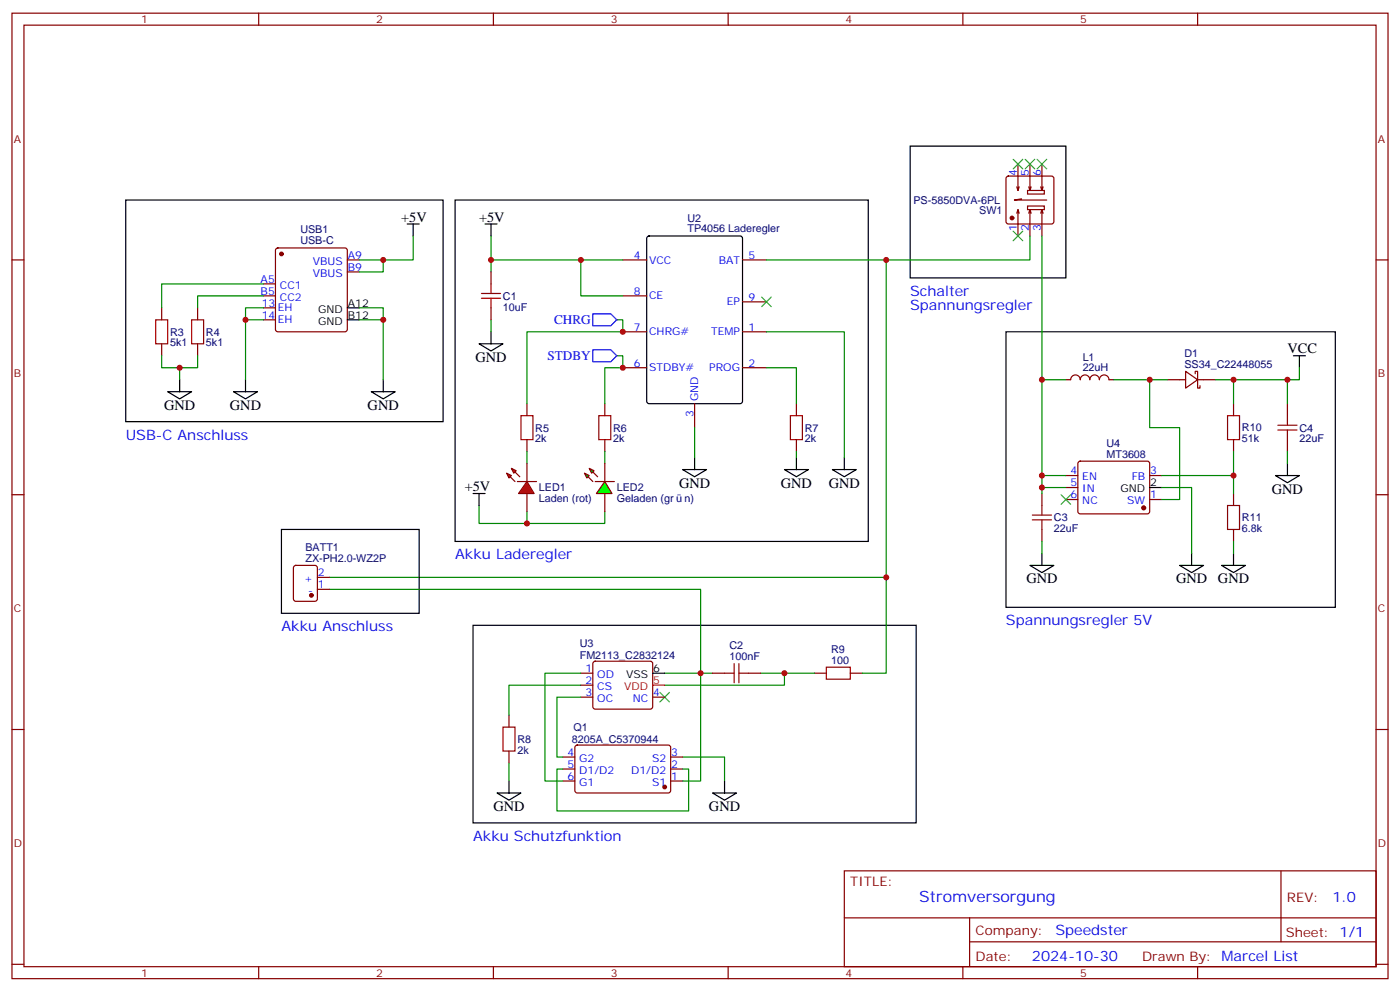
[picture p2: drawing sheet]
<svg xmlns="http://www.w3.org/2000/svg" width="412mm" height="292mm" viewBox="0 0 412 292" stroke-linecap="round" stroke-linejoin="round" font-family="sans-serif">
<g fill="none" stroke="#870000" stroke-width=".35">
<path d="M3.5 3.9h405.4v284.3h-405.4zM7.1 7.4h398.2v277.3h-398.2zM76.2 3.9v3.5M145.3 3.9v3.5M214.5 3.9v3.5M283.6 3.9v3.5M352.8 3.9v3.5M296.6 52.1l.4-.2h12.7l.5 .2 .2 .5v12.7l-.2 .5-.5 .2h-12.7l-.5-.3-.2-.4v-12.7zM299.5 55l.4 1.1M299.9 48.3v7.8l.3-1.1M300.9 58.6l-2.1 .3h9.5M302.7 56.1h4.9v1.1h-4.9z"/>
<path d="M303 55l.4 1.1M303.4 48.3v7.8l.3-1.1M306.6 55l.3 1.1M306.9 48.3v7.8l.4-1.1M3.5 76.6h3.6M81.4 73.2l.4-.2h19.8l.5 .2 .2 .5v23.3l-.2 .5-.5 .2h-19.8l-.5-.2-.2-.5v-23.3zM102.3 76.6h3.5M183.4 76.6h7.1M218.7 76.6h7.1M299.9 61.7l-.4 1.1M300.2 62.8l-.3-1.1v7.8M302.7 60.7h4.9v1h-4.9z"/>
<path d="M303.4 61.7l-.4 1.1M303.7 62.8l-.3-1.1v7.8M306.9 61.7l-.3 1.1M307.3 62.8l-.4-1.1v7.8M405.3 76.6h3.6M47.6 90.7v3.5M58.2 90.7v3.5M77.6 87.1h3.5M77.6 83.6h3.5M77.6 90.7h3.5M77.6 94.2h3.5M102.3 80.1h3.5"/>
<path d="M144.6 80.1v3.5M144.6 90.7v3.5M183.4 97.7h7.1M183.4 87.1h7.1M218.7 97.7h7.1M218.7 88.9h7.1M47.6 101.2v3.6M58.2 101.2v3.6M155.2 118.9v3.5M178.2 118.9v3.5M183.4 108.3h7.1M204.6 118.9v7"/>
<path d="M218.7 108.3h7.1M234.6 118.9v3.5M155.2 129.5v3.5M178.2 129.5v3.5M234.6 129.5v3.5M3.5 145.7h3.6M405.3 145.7h3.6M239.9 198.3h3.5M250.5 198.3h3.5M3.5 214.8h3.6M149.9 210.6v3.5M405.3 214.8h3.6"/>
<path d="M149.9 221.2v3.5M248.7 256.5h156.6v28.2h-156.6zM377.3 256.5v20.9M248.7 270.3h156.5M285.6 277.4h119.6M285.6 270.3v14.1M3.5 284h3.6M76.2 284.7v3.5M145.3 284.7v3.5M214.5 284.7v3.5M283.6 284.7v3.5M352.8 284.7v3.5"/>
<path d="M405.3 284h3.6"/>
</g>
<g fill="none" stroke="#000" stroke-width=".35">
<path d="M37 58.9h93.5v65.3h-93.5zM134.1 58.9h121.7v100.6h-121.7zM268.1 43h45.9v38.8h-45.9zM119.9 66h3.6M121.7 66v3.5M142.9 66h3.5M144.6 66v3.5M190.7 69.7l.5-.2h26.8l.7 .4v48.3l-.4 .6-27.1 .1-.6-.5-.1-48.2zM102.3 94.2h3.5M102.3 90.7h3.5M144.6 97.7v3.5M49.4 115.4h7l-3.5 2.1z"/>
<path d="M52.9 111.8v3.6M68.8 115.4h7l-3.5 2.1zM72.3 111.8v3.6M109.4 115.4h7l-3.5 2.1zM112.9 111.8v3.6M141.1 101.2h7.1l-3.6 2.2zM201.1 138.3h7l-3.5 2.1zM204.6 134.8v3.5M231.1 138.3h7l-3.5 2.1zM234.6 134.8v3.5M245.2 138.3h7l-3.5 2.1zM248.7 134.8v3.5"/>
<path d="M82.9 155.9h40.6v24.7h-40.6zM139.3 145.3h3.6M141.1 145.3v3.6M139.3 184.2h130.6v58.2h-130.6zM146.4 233.5h7.1l-3.6 2.2zM149.9 230v3.5M209.9 233.5h7.1l-3.6 2.2zM213.4 230v3.5"/>
</g>
<path d="M45.9 94.2h3.5v7h-3.5zM56.4 94.2h3.6v7h-3.6zM141.8 87.8h5.7M141.8 86.4h5.7M144.6 83.6v2.8M144.6 87.8v2.9M153.5 122.4h3.5v7.1h-3.5zM176.4 122.4h3.5v7.1h-3.5zM232.8 122.4h3.6v7.1h-3.6zM243.4 196.5h7.1v3.5h-7.1zM148.2 214.1h3.5v7.1h-3.5z" fill="none" stroke="#a10000" stroke-width=".35"/>
<g fill="none" stroke="#008700" stroke-width=".35">
<path d="M112.9 76.6v3.5h-7.1M121.7 69.5v7.1h-15.9M144.6 69.5v10.6M144.6 76.6h38.8M171.1 76.6v10.5h12.3M261.1 76.6v93.4h-164.1M303.4 69.5v7.1h-77.6M72.3 94.2h5.3M77.6 83.6h-30v7.1M77.6 87.1h-19.4v3.6M77.6 90.7h-5.3v21.1M105.8 90.7h7.1v21.1"/>
<path d="M105.8 94.2h7.1M144.6 94.2v3.5M181.7 94.2h1.7v3.5h-28.2v21.2M225.8 97.7h22.9v37.1M47.6 104.8v3.5h10.6v-3.5M52.9 108.3v3.5M181.7 104.8h1.7v3.5h-5.2v10.6M225.8 108.3h8.8v10.6M155.2 133v3.5M178.2 133v3.5M204.6 125.9v8.9M234.6 133v1.8"/>
<path d="M141.1 148.9v5.3h14.1M155.2 150.6v3.6h23v-3.6M195.8 198.3h14.1M224 198.3h7.1M239.9 198.3h-8.8v3.5h-35.3M171.1 201.8h-21.2v8.8M149.9 224.7v5.3M201.1 223h12.3v7"/>
</g>
<g fill="#870000" stroke="#870000" stroke-width=".35">
<circle cx="82.9" cy="74.8" r=".53"/>
<circle cx="298.1" cy="64.2" r=".53"/>
</g>
<path d="M298.4 46.9l2.9 2.8M301.3 46.9l-2.9 2.8M302 46.9l2.8 2.8M304.8 46.9l-2.8 2.8M305.5 46.9l2.8 2.8M308.3 46.9l-2.8 2.8M298.4 68.1l2.9 2.8M301.3 68.1l-2.9 2.8M224.4 87.5l2.8 2.8M227.2 87.5l-2.8 2.8M194.4 203.9l2.8 2.8M197.2 203.9l-2.8 2.8" fill="none" stroke="#3c3" stroke-width=".35"/>
<path d="M174.6 92.4h5.3l1.8 1.8-1.8 1.8h-5.3zM174.6 103h5.3l1.8 1.8-1.8 1.7h-5.3z" fill="none" stroke="#00f" stroke-width=".35"/>
<g fill="#f00" stroke="#870000" stroke-width=".35">
<path d="M155.2 141.8l2.1 3.5h-4.5z"/>
<path d="M152.4 141.8h5.6z"/>
</g>
<g fill="#870000" stroke="#870000" stroke-width=".35">
<path d="M150.3 140.4l1.4 1.4z"/>
<path d="M151.7 139l1.4 1.4z"/>
</g>
<g fill="#f00" stroke="#870000" stroke-width=".35">
<path d="M149.2 139.3l1.4 .8-.7 .7z"/>
<path d="M150.6 137.9l1.4 .7-.7 .7z"/>
</g>
<path d="M155.2 136.5v5.3M155.2 145.3v5.3" fill="none" stroke="#870000" stroke-width=".35"/>
<path d="M178.2 141.8l2.1 3.5h-4.6z" fill="#0f0" stroke="#870000" stroke-width=".35"/>
<path d="M175.3 141.8h5.7z" fill="#f00" stroke="#870000" stroke-width=".35"/>
<g fill="#870000" stroke="#870000" stroke-width=".35">
<path d="M173.2 140.4l1.4 1.4z"/>
<path d="M174.6 139l1.4 1.4z"/>
</g>
<g fill="#0f0" stroke="#870000" stroke-width=".35">
<path d="M172.2 139.3l1.4 .8-.7 .7z"/>
<path d="M173.6 137.9l1.4 .7-.7 .7z"/>
</g>
<g fill="none" stroke="#870000" stroke-width=".35">
<path d="M314 111.8h1.4M315.4 111.8a1.41 1.41 0 0 1 1.4-1.4 1.41 1.41 0 0 1 1.4 1.4M318.2 111.8a1.41 1.41 0 0 1 1.4-1.4 1.41 1.41 0 0 1 1.4 1.4M321 111.8a1.41 1.41 0 0 1 1.4-1.4 1.41 1.41 0 0 1 1.4 1.4M323.8 111.8a1.41 1.41 0 0 1 1.5-1.4 1.41 1.41 0 0 1 1.4 1.4h1.4M344 111.8h5.2M349.2 109.4l3.6 2.4-3.6 2.5zM352.1 110.1v-.7h.7v4.9h.7v-.7M352.8 111.8h5.3M363.4 118.9v3.5M379.2 118.9v3.5M178.2 136.5v5.3"/>
<path d="M317.7 136l.5-.2h19.8l.5 .2 .2 .5-.1 14.4-.6 .4h-20.1l-.4-.7v-14.1zM363.4 129.5v3.5M379.2 129.5v3.5M178.2 145.3v5.3M306.9 145.3v3.6M306.9 155.9v3.6M314 147.1h3.5M314 140.1h3.5M314 143.6h3.5M338.7 147.1h3.5M338.7 140.1h3.5M363.4 145.3v3.6"/>
<path d="M363.4 155.9v3.6M86.7 166.7l.4-.2h5.7l.6 .4 .1 9.5-.5 .6-5.9 .1-.6-.5-.1-9.4zM93.5 173.6h3.5M93.5 170h3.5M171.1 198.3h3.5M174.9 194.9l.4-.2h16.3l.5 .2 .2 .5v12.7l-.3 .5-.4 .2h-16.3l-.5-.2-.2-.5v-12.7zM209.9 198.3h3.5M220.5 198.3h3.5M169.6 219.6l.4-.2 27.1 .1 .5 .6-.1 13-.7 .4h-27l-.5-.7v-12.7zM171.1 201.8h3.5M171.1 205.3h3.5M192.3 205.3h3.5"/>
<path d="M165.8 230h3.5M165.8 226.5h3.5M165.8 223h3.5M197.6 230h3.5M197.6 226.5h3.5M197.6 223h3.5"/>
</g>
<g fill="none" stroke="#a10000" stroke-width=".35">
<path d="M361.6 122.4h3.5v7.1h-3.5zM376.4 126.6h5.7M376.4 125.2h5.7M379.2 122.4v2.8M379.2 126.6v2.9M304.1 153.1h5.6M304.1 151.7h5.6M306.9 148.9v2.8M306.9 153.1v2.8M361.6 148.9h3.5v7h-3.5zM213.4 198.3h2.9M216.3 195.4v5.7"/>
<path d="M217.7 198.3h2.8M217.7 195.4v5.7"/>
</g>
<g fill="none" stroke="#008700" stroke-width=".35">
<path d="M306.9 69.5v74.1h7.1M306.9 111.8h7.1M328.1 111.8h15.9M338.7 111.8v14.1h8.8v21.2h-5.3M358.1 111.8h21.1v7.1M363.4 111.8v7.1M382.8 108.3v3.5h-3.6M363.4 133v7.1M379.2 133v3.5M306.9 140.1h7.1M306.9 143.6v1.7M306.9 159.5v3.5"/>
<path d="M342.2 143.6h8.8v19.4M342.2 140.1h21.2v5.2M363.4 159.5v3.5M97 173.6h109.4v56.4h-5.3M261.1 170v28.3h-7.1M171.1 198.3h-10.6v31.7h5.3M171.1 205.3h-7.1v17.7h1.8M165.8 226.5h-1.8v12.3h38.8v-12.3h-1.7"/>
</g>
<g fill="none" stroke="#000" stroke-width=".35">
<path d="M296.3 97.7h97v81.2h-97zM381 104.8h3.5M382.8 104.8v3.5M379.2 136.5v3.6M338.7 143.6h3.5M375.7 140.1h7.1l-3.6 2.1zM303.4 166.5h7l-3.5 2.1zM306.9 163v3.5M347.5 166.5h7l-3.5 2.1zM351 163v3.5M359.8 166.5h7.1l-3.5 2.1zM363.4 163v3.5"/>
<path d="M192.3 198.3h3.5"/>
</g>
<g fill="#870000" stroke="#870000" stroke-width=".35">
<circle cx="336.9" cy="149.6" r=".53"/>
<circle cx="195.8" cy="231.8" r=".53"/>
<circle cx="91.7" cy="175.3" r=".53"/>
</g>
<path d="M312.6 145.7l2.8 2.8M315.4 145.7l-2.8 2.8" fill="none" stroke="#3c3" stroke-width=".35"/>
<path d="M192.3 201.8h3.5" fill="none" stroke="#f00" stroke-width=".35"/>
<g fill="#c00">
<circle cx="112.9" cy="94.2" r=".88"/>
<circle cx="52.9" cy="108.3" r=".88"/>
<circle cx="72.3" cy="94.2" r=".88"/>
<circle cx="112.9" cy="76.6" r=".88"/>
<circle cx="171.1" cy="76.6" r=".88"/>
<circle cx="206.4" cy="198.3" r=".88"/>
<circle cx="261.1" cy="76.6" r=".88"/>
<circle cx="183.4" cy="97.7" r=".88"/>
<circle cx="183.4" cy="108.3" r=".88"/>
<circle cx="144.6" cy="76.6" r=".88"/>
<circle cx="155.2" cy="154.2" r=".88"/>
<circle cx="306.9" cy="140.1" r=".88"/>
<circle cx="363.4" cy="140.1" r=".88"/>
<circle cx="306.9" cy="143.6" r=".88"/>
<circle cx="306.9" cy="111.8" r=".88"/>
<circle cx="363.4" cy="111.8" r=".88"/>
<circle cx="379.2" cy="111.8" r=".88"/>
<circle cx="338.7" cy="111.8" r=".88"/>
<circle cx="231.1" cy="198.3" r=".88"/>
<circle cx="261.1" cy="170" r=".88"/>
</g>
<text font-size="4.6" fill="#00f" x="270.8" y="265.5">Stromversorgung</text>
<g font-size="4.2">
<text x="118.2" y="65.3">+5V</text>
<text x="141.1" y="65.3">+5V</text>
<text x="140.1" y="106.5">GND</text>
<text x="379.2" y="104.1">VCC</text>
<text x="48.3" y="120.7">GND</text>
<text x="67.7" y="120.7">GND</text>
<text x="108.3" y="120.7">GND</text>
<text x="200" y="143.6">GND</text>
<text x="230" y="143.6">GND</text>
<text x="244.1" y="143.6">GND</text>
<text x="136.9" y="144.6">+5V</text>
<text x="374.6" y="145.3">GND</text>
<text x="302.3" y="171.8">GND</text>
<text x="346.4" y="171.8">GND</text>
<text x="358.8" y="171.8">GND</text>
<text x="145.3" y="238.8">GND</text>
<text x="208.8" y="238.8">GND</text>
</g>
<g font-size="4.2" fill="#00f">
<text x="268.1" y="87.1">Schalter</text>
<text x="268.1" y="91.4">Spannungsregler</text>
<text x="37" y="129.5">USB-C Anschluss</text>
<text x="134.1" y="164.7">Akku Laderegler</text>
<text x="82.9" y="185.9">Akku Anschluss</text>
<text x="296.3" y="184.2">Spannungsregler 5V</text>
<text x="139.3" y="247.6">Akku Schutzfunktion</text>
<text x="392.5" y="265.7">1.0</text>
<text x="310.9" y="275.3">Speedster</text>
<text x="304" y="283.1">2024-10-30</text>
</g>
<g font-size="3.9" fill="#00f">
<text x="163.2" y="95.4">CHRG</text>
<text x="161.3" y="106">STDBY</text>
</g>
<g font-size="3.9" fill="#800">
<text x="250.5" y="261.1">TITLE:</text>
<text x="379.1" y="265.7">REV:</text>
<text x="287.4" y="275.3">Company:</text>
<text x="378.7" y="275.9">Sheet: 1/1</text>
<text x="287.4" y="282.9">Date:</text>
<text x="336.4" y="283">Draw</text>
<text x="346.6" y="283">n By: Marcel List</text>
</g>
<g font-size="3.2" fill="#800">
<text x="41.6" y="6.9">1</text>
<text x="110.8" y="6.9">2</text>
<text x="179.9" y="6.9">3</text>
<text x="249.1" y="6.9">4</text>
<text x="318.2" y="6.9">5</text>
<text x="4.1" y="42">A</text>
<text x="405.9" y="42">A</text>
<text x="4.1" y="111.1">B</text>
<text x="405.9" y="111.1">B</text>
<text x="4.1" y="180.3">C</text>
<text x="405.9" y="180.3">C</text>
<text x="4.1" y="249.4">D</text>
<text x="405.9" y="249.4">D</text>
<text x="41.6" y="287.7">1</text>
<text x="110.8" y="287.7">2</text>
<text x="179.9" y="287.7">3</text>
<text x="249.1" y="287.7">4</text>
<text x="318.2" y="287.7">5</text>
</g>
<g font-size="3.2" fill="#00f">
<text x="299.5" y="51.9" transform="rotate(-90 299.5 51.9)">4</text>
<text x="303" y="51.9" transform="rotate(-90 303 51.9)">5</text>
<text x="306.6" y="51.9" transform="rotate(-90 306.6 51.9)">6</text>
<text x="299.5" y="68" transform="rotate(-90 299.5 68)">1</text>
<text x="303" y="68" transform="rotate(-90 303 68)">2</text>
<text x="306.6" y="68" transform="rotate(-90 306.6 68)">3</text>
<text x="92.2" y="78">VBUS</text>
<text x="102.5" y="76.2">A9</text>
<text x="186.7" y="76.2">4</text>
<text x="191.2" y="77.6">VCC</text>
<text x="211.7" y="77.6">BAT</text>
<text x="220.5" y="76.2">5</text>
<text x="76.8" y="83.3">A5</text>
<text x="92.2" y="81.5">VBUS</text>
<text x="102.5" y="79.7">B9</text>
<text x="76.8" y="86.8">B5</text>
<text x="82.4" y="85">CC1</text>
<text x="82.4" y="88.5">CC2</text>
<text x="186.7" y="86.8">8</text>
<text x="191.2" y="88.2">CE</text>
<text x="214.1" y="90">EP</text>
<text x="220.5" y="88.5">9</text>
<text x="77.1" y="90.3">13</text>
<text x="77.1" y="93.8">14</text>
<text x="81.8" y="91.7">EH</text>
<text x="81.8" y="95.2">EH</text>
<text x="186.7" y="97.4">7</text>
<text x="191.2" y="98.8">CHRG#</text>
<text x="209.5" y="98.8">TEMP</text>
<text x="220.5" y="97.4">1</text>
<text x="186.7" y="108">6</text>
<text x="220.5" y="108">2</text>
<text x="191.2" y="109.4">STDBY#</text>
<text x="208.9" y="109.4">PROG</text>
<text x="205.7" y="118.2" transform="rotate(-90 205.7 118.2)">GND</text>
<text x="204.3" y="122.7" transform="rotate(-90 204.3 122.7)">3</text>
<text x="315.3" y="139.7">4</text>
<text x="315.3" y="143.2">5</text>
<text x="318.8" y="141.5">EN</text>
<text x="333.4" y="141.5">FB</text>
<text x="338.8" y="139.7">3</text>
<text x="315.3" y="146.8">6</text>
<text x="318.8" y="145">IN</text>
<text x="318.8" y="148.5">NC</text>
<text x="332.1" y="148.5">SW</text>
<text x="338.8" y="146.8">1</text>
<text x="89.6" y="171.4">+</text>
<text x="93.7" y="173.2">1</text>
<text x="93.7" y="169.7">2</text>
<text x="90.7" y="175">-</text>
<text x="172.4" y="197.9">1</text>
<text x="172.4" y="201.4">2</text>
<text x="175.9" y="199.7">OD</text>
<text x="175.9" y="203.2">CS</text>
<text x="172.4" y="205">3</text>
<text x="175.9" y="206.7">OC</text>
<text x="186.4" y="206.7">NC</text>
<text x="192.4" y="205">4</text>
<text x="167.1" y="222.6">4</text>
<text x="167.1" y="226.1">5</text>
<text x="170.6" y="224.4">G2</text>
<text x="170.6" y="227.9">D1/D2</text>
<text x="185.9" y="227.9">D1/D2</text>
<text x="192.1" y="224.4">S2</text>
<text x="197.7" y="226.1">2</text>
<text x="197.7" y="222.6">3</text>
<text x="167.1" y="229.7">6</text>
<text x="170.6" y="231.4">G1</text>
<text x="192.1" y="231.4">S1</text>
<text x="197.7" y="229.7">1</text>
</g>
<g font-size="3.2" fill="#000080">
<text x="202.5" y="65.3">U2</text>
<text x="269.1" y="60.1">PS-5850DVA-6PL</text>
<text x="288.4" y="63">SW1</text>
<text x="88.5" y="71.9">USB-C</text>
<text x="88.5" y="68.7">USB1</text>
<text x="202.5" y="68.4">TP4056 Laderegler</text>
<text x="148.2" y="88.3">C1</text>
<text x="148.2" y="91.5">10uF</text>
<text x="50.1" y="98.9">R3</text>
<text x="60.7" y="98.9">R4</text>
<text x="50.1" y="102">5k1</text>
<text x="60.7" y="102">5k1</text>
<text x="318.9" y="106.2">L1</text>
<text x="348.9" y="105.2">D1</text>
<text x="318.9" y="109.4">22uH</text>
<text x="348.9" y="108.3">SS34_C22448055</text>
<text x="157.7" y="130.2">2k</text>
<text x="157.7" y="127.1">R5</text>
<text x="180.6" y="130.2">2k</text>
<text x="180.6" y="127.1">R6</text>
<text x="237.1" y="130.2">2k</text>
<text x="237.1" y="127.1">R7</text>
<text x="325.9" y="131.6">U4</text>
<text x="365.8" y="130.3">51k</text>
<text x="365.8" y="127.1">R10</text>
<text x="382.8" y="130.2">22uF</text>
<text x="382.8" y="127.1">C4</text>
<text x="325.9" y="134.8">MT3608</text>
<text x="158.7" y="147.9">Laden (rot)</text>
<text x="158.7" y="144.7">LED1</text>
<text x="181.7" y="147.9">Geladen (gr</text>
<text x="181.7" y="144.7">LED2</text>
<text x="201.6" y="147.9">n)</text>
<text x="310.4" y="153.6">C3</text>
<text x="365.8" y="153.5">R11</text>
<text x="310.4" y="156.7">22uF</text>
<text x="365.8" y="156.7">6.8k</text>
<text x="90" y="165.5">ZX-PH2.0-WZ2P</text>
<text x="90" y="162.3">BATT1</text>
<text x="170.8" y="190.6">U3</text>
<text x="214.9" y="191.3">C2</text>
<text x="170.8" y="194.1">FM2113_C2832124</text>
<text x="214.9" y="194.4">100nF</text>
<text x="244.8" y="195.4">100</text>
<text x="244.8" y="192.2">R9</text>
<text x="168.9" y="215.3">Q1</text>
<text x="152.4" y="222">2k</text>
<text x="152.4" y="218.8">R8</text>
<text x="168.4" y="218.8">8205A_C5370944</text>
</g>
<g font-size="3.2">
<text x="93.7" y="95.6">GND</text>
<text x="93.7" y="92.1">GND</text>
<text x="102.5" y="93.8">B12</text>
<text x="102.5" y="90.3">A12</text>
<text x="338.8" y="143.2">2</text>
<text x="330.1" y="145">GND</text>
<text x="192.4" y="197.9">6</text>
<text x="184.5" y="199.7">VSS</text>
</g>
<g font-size="3.2" fill="#f00">
<text x="183.9" y="203.2">VDD</text>
<text x="192.4" y="201.4">5</text>
</g>
</svg>
